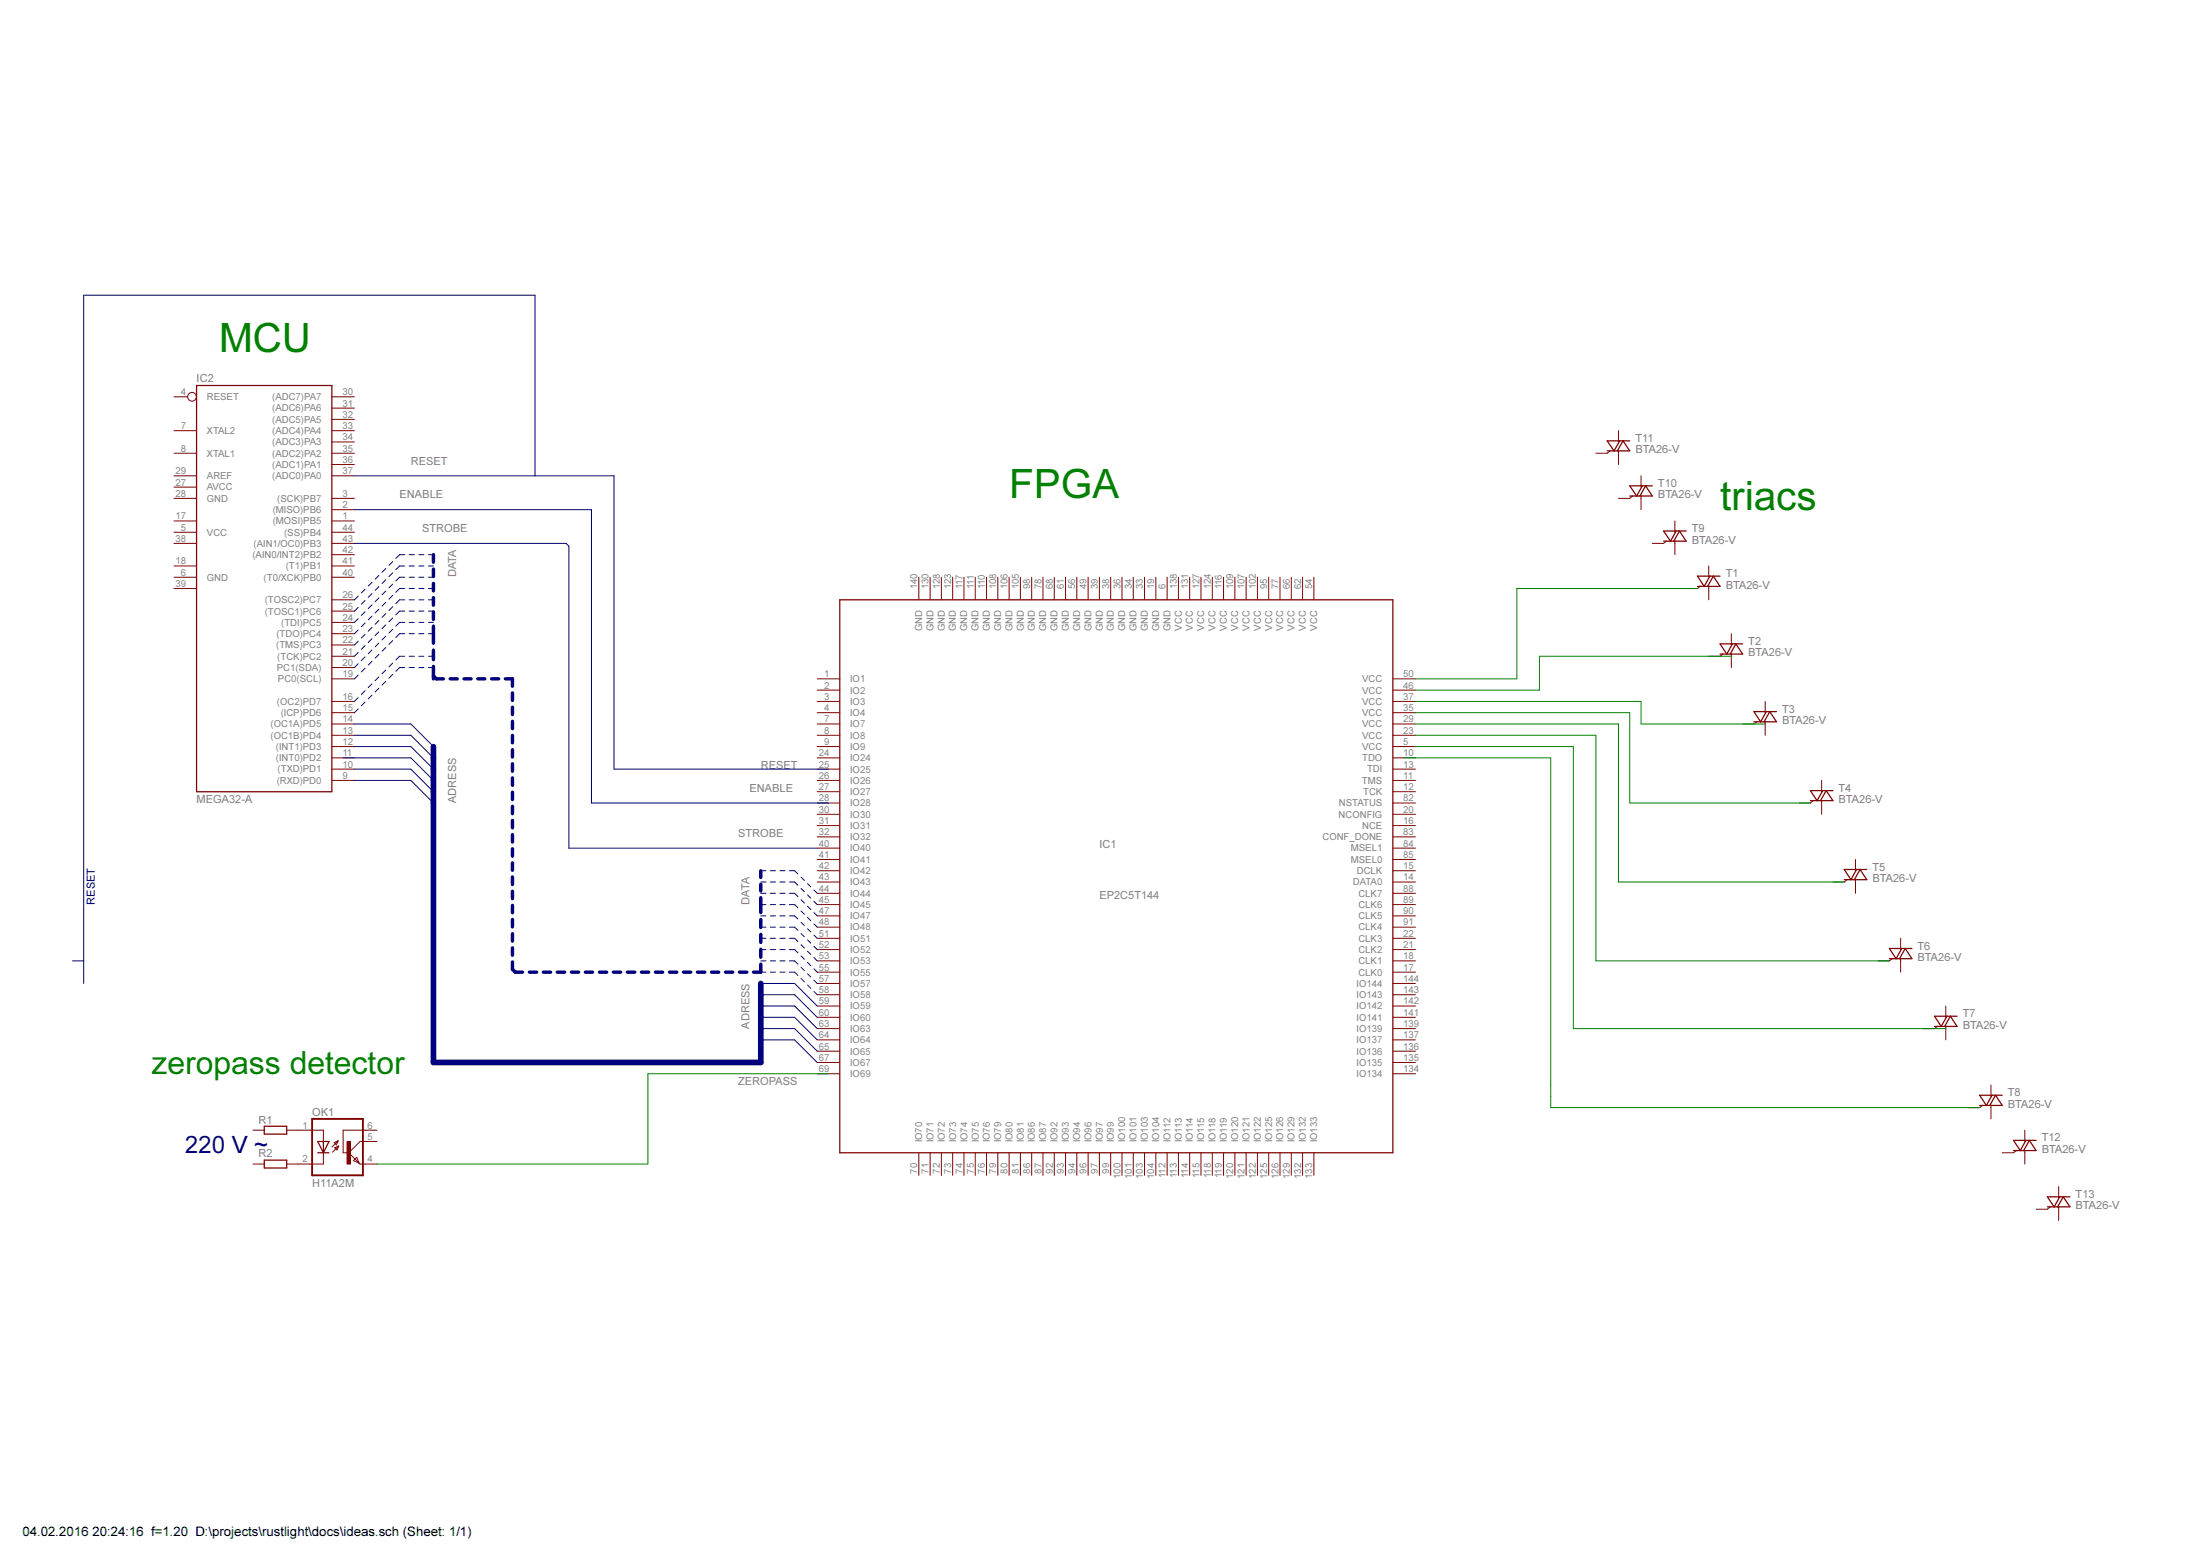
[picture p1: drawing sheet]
<svg xmlns="http://www.w3.org/2000/svg" width="594mm" height="420mm" viewBox="0 0 594 420" stroke-linecap="round" stroke-linejoin="round" font-family="sans-serif">
<g fill="none" stroke="#800000" stroke-width=".27">
<path d="M47 107.1h3.7M47 116.3h6.1M89.6 107.1h6.1M89.6 110.2h6.1M89.6 113.2h6.1M89.6 116.3h6.1M89.6 119.3h6.1M47 122.4h6.1M47 128.5h6.1M47 134.6h6.1M47 131.5h6.1M89.6 122.4h6.1"/>
<path d="M89.6 125.4h6.1M89.6 128.5h6.1M89.6 134.6h6.1M89.6 137.6h6.1M47 140.7h6.1M47 143.7h6.1M47 146.7h6.1M47 152.8h6.1M47 155.9h6.1M47 158.9h6.1M89.6 140.7h6.1M89.6 143.7h6.1"/>
<path d="M89.6 146.7h6.1M89.6 149.8h6.1M89.6 152.8h6.1M89.6 155.9h6.1M248.1 155.9v6.1M251.2 155.9v6.1M254.2 155.9v6.1M257.3 155.9v6.1M260.3 155.9v6.1M263.3 155.9v6.1M266.4 155.9v6.1M269.4 155.9v6.1"/>
<path d="M272.5 155.9v6.1M275.5 155.9v6.1M278.6 155.9v6.1M281.6 155.9v6.1M284.7 155.9v6.1M287.7 155.9v6.1M290.8 155.9v6.1M293.8 155.9v6.1M296.9 155.9v6.1M299.9 155.9v6.1M303 155.9v6.1M306 155.9v6.1"/>
<path d="M309.1 155.9v6.1M312.1 155.9v6.1M315.2 155.9v6.1M318.2 155.9v6.1M321.3 155.9v6.1M324.3 155.9v6.1M327.4 155.9v6.1M330.4 155.9v6.1M333.5 155.9v6.1M336.5 155.9v6.1M339.5 155.9v6.1M342.6 155.9v6.1"/>
<path d="M345.6 155.9v6.1M348.7 155.9v6.1M351.7 155.9v6.1M354.8 155.9v6.1M459.1 158.3l-.7 .6h-3.1M461.4 152.8v3.1M461.4 158.3v3.7M89.6 162h6.1M89.6 165h6.1M89.6 168.1h6.1M89.6 171.1h6.1M89.6 174.2h6.1"/>
<path d="M89.6 177.2h6.1M465.2 176.6l-.7 .6h-3.1M467.5 171.1v3.1M467.5 176.6v3.7M89.6 183.3h6.1M89.6 189.4h6.1M89.6 192.4h6.1M89.6 195.5h6.1M89.6 198.5h6.1M89.6 180.3h6.1M220.7 183.3h6.1M220.7 186.4h6.1"/>
<path d="M220.7 189.4h6.1M220.7 192.4h6.1M220.7 195.5h6.1M220.7 198.5h6.1M376.1 183.3h6.1M376.1 186.4h6.1M376.1 189.4h6.1M376.1 192.4h6.1M376.1 195.5h6.1M376.1 198.5h6.1M474.4 194.9l-.8 .6h-3M476.7 189.4v3"/>
<path d="M476.7 194.9v3.6M89.6 201.6h6.1M89.6 204.6h6.1M89.6 207.7h6.1M89.6 210.7h6.1M220.7 201.6h6.1M220.7 204.6h6.1M220.7 207.7h6.1M220.7 210.7h6.1M220.7 213.8h6.1M220.7 216.8h6.1M220.7 219.9h6.1"/>
<path d="M376.1 201.6h6.1M376.1 204.6h6.1M376.1 207.7h6.1M376.1 210.7h6.1M376.1 213.8h6.1M376.1 216.8h6.1M376.1 219.9h6.1M489.6 216.2l-.7 .6h-3.1M491.9 210.7v3.1M491.9 216.2v3.7M220.7 222.9h6.1M220.7 226h6.1"/>
<path d="M220.7 229h6.1M220.7 232.1h6.1M220.7 235.1h6.1M220.7 238.2h6.1M376.1 222.9h6.1M376.1 226h6.1M376.1 229h6.1M376.1 232.1h6.1M376.1 235.1h6.1M376.1 238.2h6.1M498.8 237.5l-.8 .7h-3M501 232.1v3"/>
<path d="M501 237.5v3.7M220.7 241.2h6.1M220.7 244.3h6.1M220.7 247.3h6.1M220.7 250.4h6.1M220.7 253.4h6.1M220.7 256.4h6.1M220.7 259.5h6.1M376.1 241.2h6.1M376.1 244.3h6.1M376.1 247.3h6.1M376.1 250.4h6.1"/>
<path d="M376.1 253.4h6.1M376.1 256.4h6.1M376.1 259.5h6.1M511 258.9l-.8 .6h-3.1M513.2 253.4v3M513.2 258.9v3.6M220.7 262.5h6.1M220.7 265.6h6.1M220.7 268.6h6.1M220.7 271.7h6.1M220.7 274.7h6.1M220.7 277.7h6.1"/>
<path d="M376.1 262.5h6.1M376.1 265.6h6.1M376.1 268.6h6.1M376.1 271.7h6.1M376.1 274.7h6.1M376.1 277.7h6.1M523.1 277.2l-.7 .5h-3.1M525.4 271.7v3M525.4 277.2v3.6M220.7 280.8h6.1M220.7 283.8h6.1M220.7 286.9h6.1"/>
<path d="M220.7 289.9h6.1M376.1 280.8h6.1M376.1 283.8h6.1M376.1 286.9h6.1M376.1 289.9h6.1M535.3 298.5l-.7 .6h-3.1M537.6 293v3M537.6 298.5v3.6M80.5 305.2h6.8v3M87.3 311.3v3h-6.8M90.2 308.5l1.1-.4-.5 1.1zM90.4 309.9l1.1-.4-.5 1z"/>
<path d="M91.3 308.1l-1.7 1.7M91.5 309.5l-1.7 1.6M98.8 314.3h3M98.8 308.2h3M101.8 305.2h-9.1v6.1h1.2M248.1 311.3v6.1M251.2 311.3v6.1M254.2 311.3v6.1M257.3 311.3v6.1M260.3 311.3v6.1M263.3 311.3v6.1M266.4 311.3v6.1"/>
<path d="M269.4 311.3v6.1M272.5 311.3v6.1M275.5 311.3v6.1M278.6 311.3v6.1M281.6 311.3v6.1M284.7 311.3v6.1M287.7 311.3v6.1M290.8 311.3v6.1M293.8 311.3v6.1M296.9 311.3v6.1M299.9 311.3v6.1M303 311.3v6.1"/>
<path d="M306 311.3v6.1M309.1 311.3v6.1M312.1 311.3v6.1M315.2 311.3v6.1M318.2 311.3v6.1M321.3 311.3v6.1M324.3 311.3v6.1M327.4 311.3v6.1M330.4 311.3v6.1M333.5 311.3v6.1M336.5 311.3v6.1M339.5 311.3v6.1"/>
<path d="M342.6 311.3v6.1M345.6 311.3v6.1M348.7 311.3v6.1M351.7 311.3v6.1M354.8 311.3v6.1"/>
<circle cx="51.9" cy="107.1" r="1.18"/>
</g>
<g fill="none" stroke="#800000" stroke-width=".34">
<path d="M53.1 104.1h36.5v109.7h-36.5zM458.4 158.3h6.1l-1.8-2.7-1.6 2.7M461.7 155.6l-1.5 2.7-1.8-2.7h6.1M226.8 162h149.3v149.3h-149.3zM464.5 176.6h6.1l-1.9-2.7-1.5 2.7M467.8 173.9l-1.5 2.7-1.8-2.7h6.1M473.6 194.9h6.1l-1.8-2.7-1.5 2.7M477 192.2l-1.6 2.7-1.8-2.7h6.1M488.9 216.2h6.1l-1.9-2.7-1.5 2.7M492.2 213.5l-1.5 2.7-1.8-2.7h6.1M498 237.5h6.1l-1.8-2.7-1.5 2.7M501.3 234.8l-1.5 2.7-1.8-2.7h6.1"/>
<path d="M510.2 258.9h6.1l-1.8-2.8-1.6 2.8M513.5 256.1l-1.5 2.8-1.8-2.8h6.1M522.4 277.2h6.1l-1.8-2.8-1.6 2.8M525.7 274.4l-1.5 2.8-1.8-2.8h6.1M534.6 298.5h6.1l-1.8-2.8-1.6 2.8M537.9 295.7l-1.5 2.8-1.8-2.8h6.1M85.8 311.3h3.1M85.8 308.2h3.1l-1.6 3.1zM87.3 308.2v3.1"/>
</g>
<path d="M84.3 302.1h13.7v15.3h-13.7z" fill="none" stroke="#800000" stroke-width=".51"/>
<path d="M93.7 308.2h1v6.1h-1z" fill-rule="evenodd" fill="#800000"/>
<g fill="none" stroke="#800000" stroke-width=".27">
<path d="M437 116.3v3M434.8 121.8l-.8 .6h-3.1M437 121.8v3.6M440.9 133.9l-.8 .7h-3.1M443.1 128.5v3M443.1 133.9v3.7M450 146.1l-.8 .6h-3M452.3 140.7v3M452.3 146.1v3.7M68.3 314.3h3.1M68.3 305.2h3.1M77.4 314.3h3.1"/>
<path d="M77.4 305.2h3.1M93.7 308.2h1v6.1h-1zM95.4 313.4l.9-.9 .6 1.5zM98.8 308.2h-1.6l-3 3.1 3 3h1.6M544.5 310.7l-.8 .6h-3M546.8 305.2v3M546.8 310.7v3.6M553.6 325.9l-.7 .6h-3.1M555.9 320.4v3.1M555.9 325.9v3.7"/>
</g>
<path d="M437.4 119l-1.5 2.8-1.9-2.8h6.1M434 121.8h6.1l-1.8-2.8-1.6 2.8M440.1 133.9h6.1l-1.8-2.7-1.6 2.7M443.5 131.2l-1.5 2.7-1.9-2.7h6.1M449.2 146.1h6.1l-1.8-2.7-1.5 2.7M452.6 143.4l-1.5 2.7-1.9-2.7h6.1M71.4 304.1h6v2.1h-6zM71.4 313.3h6v2.1h-6zM543.7 310.7h6.1l-1.8-2.8-1.5 2.8M547.1 307.9l-1.6 2.8-1.8-2.8h6.1M552.9 325.9h6.1l-1.9-2.7-1.5 2.7M556.2 323.2l-1.5 2.7-1.8-2.7h6.1" fill="none" stroke="#800000" stroke-width=".34"/>
<g fill="none" stroke="#000080" stroke-width=".27">
<path d="M95.7 128.5h70.1v79.2h57.9M95.7 137.6h64v79.2h64M144.5 128.5v-48.8h-121.9v185.9M95.7 146.7h57.2l.7 .8v81.5h67.1M98.6 159.1l-1 1M100.5 157.2l-1.1 1M102.3 158.4l-1 1M102.3 155.4l-1 1M104.2 156.5l-1 1.1M104.2 159.6l-1 1M104.2 153.5l-1 1M106 154.7l-1 1"/>
<path d="M106 157.7l-1 1M106 151.6l-1 1.1M109.3 152.8h-1.4l-1 1M109.3 155.9h-1.4l-1 1M109.3 158.9h-1.4l-1 1M109.3 149.8h-1.4l-1 1M110.5 152.8h1.4M110.5 155.9h1.4M110.5 158.9h1.4M110.5 149.8h1.4M113.1 152.8h1.4M113.1 155.9h1.4"/>
<path d="M113.1 158.9h1.4M113.1 149.8h1.4M115.7 152.8h1.3M115.7 155.9h1.3M115.7 158.9h1.3M115.7 149.8h1.3M96.7 164l-1 1M96.7 167l-1 1.1M96.7 170.1l-1 1M96.7 173.1l-1 1.1M96.7 176.2l-1 1M96.7 179.2l-1 1.1"/>
<path d="M96.7 161l-1 1M98.6 162.1l-1 1.1M98.6 165.2l-1 1M98.6 168.2l-1 1M98.6 171.3l-1 1M98.6 174.3l-1 1M98.6 177.4l-1 1M100.5 160.3l-1.1 1M100.5 163.3l-1.1 1M100.5 166.4l-1.1 1M100.5 169.4l-1.1 1M100.5 172.5l-1.1 1"/>
<path d="M100.5 175.5l-1.1 1M100.5 178.6l-1.1 1M102.3 161.5l-1 1M102.3 164.5l-1 1M102.3 167.6l-1 1M102.3 170.6l-1 1M102.3 173.7l-1 1M102.3 176.7l-1 1M104.2 162.6l-1 1.1M104.2 165.7l-1 1M104.2 168.7l-1 1.1M104.2 171.8l-1 1"/>
<path d="M104.2 174.8l-1 1.1M106 160.8l-1 1M106 163.8l-1 1M106 166.9l-1 1M106 169.9l-1 1M106 179.1l-1 1M106 173l-1 1M109.3 162h-1.4l-1 1M109.3 165h-1.4l-1 1M109.3 168.1h-1.4l-1 1M109.3 177.2h-1.4l-1 1M109.3 171.1h-1.4l-1 1"/>
<path d="M110.5 162h1.4M110.5 165h1.4M110.5 168.1h1.4M110.5 177.2h1.4M110.5 171.1h1.4M113.1 162h1.4M113.1 165h1.4M113.1 168.1h1.4M113.1 177.2h1.4M113.1 171.1h1.4M115.7 162h1.3M115.7 165h1.3"/>
<path d="M115.7 168.1h1.3M115.7 177.2h1.3M115.7 171.1h1.3M95.7 198.5h15.2l6.1 6.1M95.7 195.5h15.2l6.1 6.1M96.7 188.4l-1 1M96.7 191.4l-1 1M96.7 182.3l-1 1M98.6 186.5l-1 1M98.6 189.6l-1 1M98.6 180.4l-1 1M100.5 184.7l-1.1 1"/>
<path d="M100.5 187.7l-1.1 1M102.3 182.8l-1 1M102.3 185.8l-1 1.1M104.2 180.9l-1 1M104.2 184l-1 1M106 182.1l-1 1M109.3 180.3h-1.4l-1 1M110.5 180.3h1.4M113.1 180.3h1.4M115.7 180.3h1.3M92.7 204.6h18.2l6.1 6.1M95.7 210.7h15.2l6.1 6.1"/>
<path d="M95.7 207.7h15.2l6.1 6.1M95.7 201.6h15.2l6.1 6.1M205.4 238.2h1.4M205.4 235.1h1.4M208 238.2h1.4M208 235.1h1.4M210.6 238.2h1.4M210.6 235.1h1.4M213.2 238.2h1.4l.9 .9M213.2 235.1h1.4l.9 .9M216.3 239.9l.9 .9M216.3 236.9l.9 .8"/>
<path d="M218.1 238.6l.8 .9M19.6 259.5h3M205.4 241.2h1.4M205.4 247.3h1.4M205.4 250.4h1.4M205.4 253.4h1.4M205.4 256.4h1.4M205.4 244.3h1.4M205.4 259.5h1.4M208 241.2h1.4M208 247.3h1.4M208 250.4h1.4"/>
<path d="M208 253.4h1.4M208 256.4h1.4M208 244.3h1.4M208 259.5h1.4M210.6 241.2h1.4M210.6 247.3h1.4M210.6 250.4h1.4M210.6 253.4h1.4M210.6 256.4h1.4M210.6 244.3h1.4M210.6 259.5h1.4M213.2 241.2h1.4l.9 .9"/>
<path d="M213.2 247.3h1.4l.9 .9M213.2 250.4h1.4l.9 .8M213.2 253.4h1.4l.9 .9M213.2 256.4h1.4l.9 .9M213.2 244.3h1.4l.9 .9M213.2 259.5h1.4l.9 .8M216.3 243l.9 .8M216.3 249l.9 .9M216.3 252.1l.9 .8M216.3 255.1l.9 .9M216.3 258.1l.9 .9M216.3 246l.9 .9"/>
<path d="M218.1 241.6l.8 .9M218.1 244.7l.8 .9M218.1 250.8l.8 .8M218.1 253.8l.8 .9M218.1 256.8l.8 .9M218.1 259.9l.8 .9M218.1 247.7l.8 .9M219.8 243.4l.9 .9M219.8 246.4l.9 .9M219.8 252.5l.9 .9M219.8 255.5l.9 .9M219.8 258.6l.9 .9"/>
<path d="M219.8 240.3l.9 .9M219.8 249.5l.9 .9M205.4 277.7h9.2l6.1 6.1M205.4 274.7h9.2l6.1 6.1M205.4 271.7h9.2l6.1 6M205.4 268.6h9.2l6.1 6.1M205.4 265.6h9.2l6.1 6.1M205.4 262.5h1.4M208 262.5h1.4M210.6 262.5h1.4M213.2 262.5h1.4l.9 .9M216.3 264.2l.9 .9"/>
<path d="M216.3 261.2l.9 .9M218.1 266l.8 .9M218.1 262.9l.8 .9M219.8 261.6l.9 .9M219.8 267.7l.9 .9M219.8 264.7l.9 .9M205.4 280.8h9.2l6.1 6.1"/>
</g>
<path d="M117 201.6v85.3h88.4v-21.3" fill="none" stroke="#000080" stroke-width="1.5"/>
<g fill="none" stroke="#000080" stroke-width=".93">
<path d="M117 149.8v2M117 153.7v2M117 157.5v2.1M117 161.4v2M117 165.2v2.1M117 169.1v4.6M117 175.6v2.5M117 180v3.3M117 182.5l.8 .8h1.9M121.6 183.3h1.9M125.3 183.3h1.9M129 183.3h1.9"/>
<path d="M132.8 183.3h1.9M136.5 183.3h1.9v2M138.4 187.1v2M138.4 191v2M138.4 194.8v2M138.4 198.6v2M138.4 202.4v2M138.4 206.2v2M138.4 210.1v1.9M138.4 213.9v2M138.4 217.7v2M138.4 221.5v2"/>
<path d="M138.4 225.4v2M138.4 229.2v2M138.4 233v2M138.4 236.8v2M205.4 235.1v1.8M205.4 238.8v1.8M138.4 259.8v1.9l.7 .8h2M138.4 240.7v2M138.4 244.5v2M138.4 248.3v2M138.4 252.1v2M138.4 255.9v2"/>
<path d="M205.4 242.4v4M205.4 248.3v2.1M205.4 252.3v2.2M205.4 256.3v2.2M143 262.5h1.9M146.7 262.5h2M150.5 262.5h2M154.3 262.5h1.9M158.1 262.5h1.9M161.9 262.5h1.9M165.6 262.5h2M169.4 262.5h2"/>
<path d="M173.2 262.5h2M177 262.5h1.9M180.8 262.5h1.9M184.6 262.5h1.9M188.3 262.5h2M192.1 262.5h2M195.9 262.5h2M199.7 262.5h2M205.4 260.3v2.2h-1.9"/>
</g>
<path d="M458.4 158.9h-48.8v24.4h-27.4M467.5 177.2h-51.8v9.2h-33.5M382.2 189.4h60.9v6.1h33.6M382.2 195.5h54.8v42.7h61M382.2 192.4h57.9v24.4h48.8M382.2 198.5h48.7v61h79.3M379.2 204.6h39.6v94.5h115.8M382.2 201.6h42.6v76.1h100.6M223.7 289.9h-48.7v24.4h-73.2" fill="none" stroke="#008000" stroke-width=".27"/>
<g font-size="10.9" fill="#008000">
<text x="59.2" y="95">MCU</text>
<text x="272.5" y="134.6">FPGA</text>
<text x="464.5" y="137.6">triacs</text>
</g>
<text font-size="8.6" fill="#008000" x="40.9" y="289.9">zeropass detector</text>
<text font-size="6.4" fill="#000080" x="50" y="311.3">220 V ~</text>
<text font-size="3.6" x="6.1" y="414.7">04.02.2016 20:24:16 f=1.20 D:\projects\rustlight\docs\ideas.sch (Sheet: 1/1)</text>
<g font-size="3" fill="#808080">
<text x="53.1" y="103.2">IC2</text>
<text x="441.6" y="119.3">T11</text>
<text x="110.9" y="125.4">RESET</text>
<text x="441.6" y="122.4">BTA26-V</text>
<text x="447.7" y="131.5">T10</text>
<text x="107.9" y="134.6">ENABLE</text>
<text x="447.7" y="134.6">BTA26-V</text>
<text x="114" y="143.7">STROBE</text>
<text x="456.9" y="143.7">T9</text>
<text x="456.9" y="146.8">BTA26-V</text>
<text x="123.1" y="155.9" transform="rotate(-90 123.1 155.9)">DATA</text>
<text x="466" y="155.9">T1</text>
<text x="466" y="158.9">BTA26-V</text>
<text x="472.1" y="177.2">BTA26-V</text>
<text x="472.1" y="174.2">T2</text>
<text x="481.2" y="195.5">BTA26-V</text>
<text x="481.2" y="192.4">T3</text>
<text x="205.4" y="207.7">RESET</text>
<text x="202.4" y="213.8">ENABLE</text>
<text x="496.5" y="213.8">T4</text>
<text x="53.1" y="216.8">MEGA32-A</text>
<text x="123.1" y="216.8" transform="rotate(-90 123.1 216.8)">ADRESS</text>
<text x="496.5" y="216.8">BTA26-V</text>
<text x="199.3" y="226">STROBE</text>
<text x="296.9" y="229">IC1</text>
<text x="505.6" y="238.2">BTA26-V</text>
<text x="505.6" y="235.1">T5</text>
<text x="202.4" y="244.3" transform="rotate(-90 202.4 244.3)">DATA</text>
<text x="296.9" y="242.7">EP2C5T144</text>
<text x="517.8" y="256.4">T6</text>
<text x="517.8" y="259.5">BTA26-V</text>
<text x="530" y="274.7">T7</text>
<text x="202.4" y="277.7" transform="rotate(-90 202.4 277.7)">ADRESS</text>
<text x="530" y="277.7">BTA26-V</text>
<text x="199.3" y="293">ZEROPASS</text>
<text x="542.2" y="299.1">BTA26-V</text>
<text x="542.2" y="296">T8</text>
<text x="69.8" y="303.4">R1</text>
<text x="84.3" y="301.4">OK1</text>
<text x="551.3" y="311.3">BTA26-V</text>
<text x="551.3" y="308.2">T12</text>
<text x="69.8" y="312.5">R2</text>
<text x="84.3" y="320.4">H11A2M</text>
<text x="560.5" y="323.5">T13</text>
<text x="560.5" y="326.5">BTA26-V</text>
</g>
<text font-size="3" fill="#000080" x="25.6" y="244.3" transform="rotate(-90 25.6 244.3)">RESET</text>
<g font-size="2.6" fill="#808080">
<text x="48.8" y="106.7">4</text>
<text x="92.4" y="106.7">30</text>
<text x="55.9" y="108">RESET</text>
<text x="73.5" y="108">(ADC7)PA7</text>
<text x="73.5" y="111.1">(ADC6)PA6</text>
<text x="92.4" y="109.8">31</text>
<text x="92.4" y="112.8">32</text>
<text x="48.8" y="115.9">7</text>
<text x="55.9" y="117.2">XTAL2</text>
<text x="73.5" y="114.1">(ADC5)PA5</text>
<text x="73.5" y="117.2">(ADC4)PA4</text>
<text x="92.4" y="115.9">33</text>
<text x="92.4" y="118.9">34</text>
<text x="48.8" y="122">8</text>
<text x="55.9" y="123.3">XTAL1</text>
<text x="73.5" y="120.2">(ADC3)PA3</text>
<text x="73.5" y="123.3">(ADC2)PA2</text>
<text x="92.4" y="122">35</text>
<text x="92.4" y="125">36</text>
<text x="47.4" y="131.1">27</text>
<text x="47.4" y="128.1">29</text>
<text x="55.9" y="129.4">AREF</text>
<text x="73.5" y="126.3">(ADC1)PA1</text>
<text x="73.5" y="129.4">(ADC0)PA0</text>
<text x="92.4" y="128.1">37</text>
<text x="47.4" y="134.2">28</text>
<text x="55.9" y="135.5">GND</text>
<text x="55.9" y="132.4">AVCC</text>
<text x="74.9" y="135.5">(SCK)PB7</text>
<text x="92.4" y="134.2">3</text>
<text x="92.4" y="137.2">2</text>
<text x="47.4" y="140.2">17</text>
<text x="48.8" y="143.3">5</text>
<text x="73.7" y="138.5">(MISO)PB6</text>
<text x="73.7" y="141.6">(MOSI)PB5</text>
<text x="92.4" y="140.2">1</text>
<text x="92.4" y="143.3">44</text>
<text x="47.4" y="146.3">38</text>
<text x="55.9" y="144.6">VCC</text>
<text x="68.5" y="147.7">(AIN1/OC0)PB3</text>
<text x="76.7" y="144.6">(SS)PB4</text>
<text x="92.4" y="146.3">43</text>
<text x="92.4" y="149.4">42</text>
<text x="47.4" y="152.4">18</text>
<text x="48.8" y="155.4">6</text>
<text x="68.2" y="150.7">(AIN0/INT2)PB2</text>
<text x="77.2" y="153.8">(T1)PB1</text>
<text x="92.4" y="152.4">41</text>
<text x="92.4" y="155.4">40</text>
<text x="47.4" y="158.5">39</text>
<text x="55.9" y="156.8">GND</text>
<text x="71.2" y="156.8">(T0/XCK)PB0</text>
<text x="92.4" y="161.5">26</text>
<text x="247.7" y="159.2" transform="rotate(-90 247.7 159.2)">140</text>
<text x="250.7" y="159.2" transform="rotate(-90 250.7 159.2)">130</text>
<text x="253.8" y="159.2" transform="rotate(-90 253.8 159.2)">128</text>
<text x="256.8" y="159.2" transform="rotate(-90 256.8 159.2)">123</text>
<text x="259.9" y="159.2" transform="rotate(-90 259.9 159.2)">117</text>
<text x="262.9" y="159.2" transform="rotate(-90 262.9 159.2)">111</text>
<text x="266" y="159.2" transform="rotate(-90 266 159.2)">110</text>
<text x="269" y="159.2" transform="rotate(-90 269 159.2)">108</text>
<text x="272.1" y="159.2" transform="rotate(-90 272.1 159.2)">106</text>
<text x="275.1" y="159.2" transform="rotate(-90 275.1 159.2)">105</text>
<text x="278.2" y="159.2" transform="rotate(-90 278.2 159.2)">98</text>
<text x="281.2" y="159.2" transform="rotate(-90 281.2 159.2)">78</text>
<text x="284.3" y="159.2" transform="rotate(-90 284.3 159.2)">68</text>
<text x="287.3" y="159.2" transform="rotate(-90 287.3 159.2)">61</text>
<text x="290.4" y="159.2" transform="rotate(-90 290.4 159.2)">56</text>
<text x="293.4" y="159.2" transform="rotate(-90 293.4 159.2)">49</text>
<text x="296.5" y="159.2" transform="rotate(-90 296.5 159.2)">39</text>
<text x="299.5" y="159.2" transform="rotate(-90 299.5 159.2)">38</text>
<text x="302.5" y="159.2" transform="rotate(-90 302.5 159.2)">36</text>
<text x="305.6" y="159.2" transform="rotate(-90 305.6 159.2)">34</text>
<text x="308.6" y="159.2" transform="rotate(-90 308.6 159.2)">33</text>
<text x="311.7" y="159.2" transform="rotate(-90 311.7 159.2)">19</text>
<text x="314.7" y="159.2" transform="rotate(-90 314.7 159.2)">6</text>
<text x="317.8" y="159.2" transform="rotate(-90 317.8 159.2)">138</text>
<text x="320.8" y="159.2" transform="rotate(-90 320.8 159.2)">131</text>
<text x="323.9" y="159.2" transform="rotate(-90 323.9 159.2)">127</text>
<text x="326.9" y="159.2" transform="rotate(-90 326.9 159.2)">124</text>
<text x="330" y="159.2" transform="rotate(-90 330 159.2)">116</text>
<text x="333" y="159.2" transform="rotate(-90 333 159.2)">109</text>
<text x="336.1" y="159.2" transform="rotate(-90 336.1 159.2)">107</text>
<text x="339.1" y="159.2" transform="rotate(-90 339.1 159.2)">102</text>
<text x="342.2" y="159.2" transform="rotate(-90 342.2 159.2)">95</text>
<text x="345.2" y="159.2" transform="rotate(-90 345.2 159.2)">77</text>
<text x="348.3" y="159.2" transform="rotate(-90 348.3 159.2)">66</text>
<text x="351.3" y="159.2" transform="rotate(-90 351.3 159.2)">62</text>
<text x="354.4" y="159.2" transform="rotate(-90 354.4 159.2)">54</text>
<text x="71.5" y="162.9">(TOSC2)PC7</text>
<text x="71.5" y="165.9">(TOSC1)PC6</text>
<text x="92.4" y="164.6">25</text>
<text x="92.4" y="167.6">24</text>
<text x="74.6" y="172">(TDO)PC4</text>
<text x="75.9" y="169">(TDI)PC5</text>
<text x="92.4" y="170.7">23</text>
<text x="92.4" y="173.7">22</text>
<text x="249" y="170.5" transform="rotate(-90 249 170.5)">GND</text>
<text x="252" y="170.5" transform="rotate(-90 252 170.5)">GND</text>
<text x="255.1" y="170.5" transform="rotate(-90 255.1 170.5)">GND</text>
<text x="258.1" y="170.5" transform="rotate(-90 258.1 170.5)">GND</text>
<text x="261.2" y="170.5" transform="rotate(-90 261.2 170.5)">GND</text>
<text x="264.2" y="170.5" transform="rotate(-90 264.2 170.5)">GND</text>
<text x="267.3" y="170.5" transform="rotate(-90 267.3 170.5)">GND</text>
<text x="270.3" y="170.5" transform="rotate(-90 270.3 170.5)">GND</text>
<text x="273.4" y="170.5" transform="rotate(-90 273.4 170.5)">GND</text>
<text x="276.4" y="170.5" transform="rotate(-90 276.4 170.5)">GND</text>
<text x="279.5" y="170.5" transform="rotate(-90 279.5 170.5)">GND</text>
<text x="282.5" y="170.5" transform="rotate(-90 282.5 170.5)">GND</text>
<text x="285.6" y="170.5" transform="rotate(-90 285.6 170.5)">GND</text>
<text x="288.6" y="170.5" transform="rotate(-90 288.6 170.5)">GND</text>
<text x="291.7" y="170.5" transform="rotate(-90 291.7 170.5)">GND</text>
<text x="294.7" y="170.5" transform="rotate(-90 294.7 170.5)">GND</text>
<text x="297.8" y="170.5" transform="rotate(-90 297.8 170.5)">GND</text>
<text x="300.8" y="170.5" transform="rotate(-90 300.8 170.5)">GND</text>
<text x="303.9" y="170.5" transform="rotate(-90 303.9 170.5)">GND</text>
<text x="306.9" y="170.5" transform="rotate(-90 306.9 170.5)">GND</text>
<text x="310" y="170.5" transform="rotate(-90 310 170.5)">GND</text>
<text x="313" y="170.5" transform="rotate(-90 313 170.5)">GND</text>
<text x="316.1" y="170.5" transform="rotate(-90 316.1 170.5)">GND</text>
<text x="319.1" y="170.3" transform="rotate(-90 319.1 170.3)">VCC</text>
<text x="322.1" y="170.3" transform="rotate(-90 322.1 170.3)">VCC</text>
<text x="325.2" y="170.3" transform="rotate(-90 325.2 170.3)">VCC</text>
<text x="328.2" y="170.3" transform="rotate(-90 328.2 170.3)">VCC</text>
<text x="331.3" y="170.3" transform="rotate(-90 331.3 170.3)">VCC</text>
<text x="334.3" y="170.3" transform="rotate(-90 334.3 170.3)">VCC</text>
<text x="337.4" y="170.3" transform="rotate(-90 337.4 170.3)">VCC</text>
<text x="340.4" y="170.3" transform="rotate(-90 340.4 170.3)">VCC</text>
<text x="343.5" y="170.3" transform="rotate(-90 343.5 170.3)">VCC</text>
<text x="346.5" y="170.3" transform="rotate(-90 346.5 170.3)">VCC</text>
<text x="349.6" y="170.3" transform="rotate(-90 349.6 170.3)">VCC</text>
<text x="352.6" y="170.3" transform="rotate(-90 352.6 170.3)">VCC</text>
<text x="355.7" y="170.3" transform="rotate(-90 355.7 170.3)">VCC</text>
<text x="74.6" y="175.1">(TMS)PC3</text>
<text x="74.9" y="178.1">(TCK)PC2</text>
<text x="92.4" y="176.8">21</text>
<text x="92.4" y="179.8">20</text>
<text x="74.8" y="181.2">PC1(SDA)</text>
<text x="75.1" y="184.2">PC0(SCL)</text>
<text x="92.4" y="182.9">19</text>
<text x="222.5" y="182.9">1</text>
<text x="222.5" y="185.9">2</text>
<text x="229.6" y="184.2">IO1</text>
<text x="367.8" y="184.2">VCC</text>
<text x="378.9" y="185.9">46</text>
<text x="378.9" y="182.9">50</text>
<text x="74.8" y="190.3">(OC2)PD7</text>
<text x="92.4" y="189">16</text>
<text x="222.5" y="189">3</text>
<text x="229.6" y="187.3">IO2</text>
<text x="229.6" y="190.3">IO3</text>
<text x="367.8" y="190.3">VCC</text>
<text x="367.8" y="187.3">VCC</text>
<text x="378.9" y="189">37</text>
<text x="73.1" y="196.4">(OC1A)PD5</text>
<text x="75.8" y="193.3">(ICP)PD6</text>
<text x="92.4" y="195.1">14</text>
<text x="92.4" y="192">15</text>
<text x="222.5" y="192">4</text>
<text x="222.5" y="195.1">7</text>
<text x="229.6" y="193.4">IO4</text>
<text x="229.6" y="196.4">IO7</text>
<text x="367.8" y="196.4">VCC</text>
<text x="367.8" y="193.3">VCC</text>
<text x="378.9" y="195.1">29</text>
<text x="378.9" y="192">35</text>
<text x="73.1" y="199.4">(OC1B)PD4</text>
<text x="74.5" y="202.5">(INT1)PD3</text>
<text x="92.4" y="201.2">12</text>
<text x="92.4" y="198.1">13</text>
<text x="222.5" y="198.1">8</text>
<text x="222.5" y="201.2">9</text>
<text x="229.6" y="199.5">IO8</text>
<text x="229.6" y="202.5">IO9</text>
<text x="367.8" y="202.5">VCC</text>
<text x="367.8" y="199.4">VCC</text>
<text x="378.9" y="201.2">5</text>
<text x="378.9" y="198.1">23</text>
<text x="74.5" y="205.5">(INT0)PD2</text>
<text x="75" y="208.6">(TXD)PD1</text>
<text x="92.4" y="207.3">10</text>
<text x="92.4" y="204.2">11</text>
<text x="221.1" y="204.2">24</text>
<text x="221.1" y="207.3">25</text>
<text x="229.6" y="205.6">IO24</text>
<text x="229.6" y="208.6">IO25</text>
<text x="367.8" y="205.5">TDO</text>
<text x="369.1" y="208.6">TDI</text>
<text x="378.9" y="207.3">13</text>
<text x="378.9" y="204.2">10</text>
<text x="74.7" y="211.6">(RXD)PD0</text>
<text x="92.4" y="210.3">9</text>
<text x="221.1" y="210.3">26</text>
<text x="221.1" y="213.4">27</text>
<text x="229.6" y="211.7">IO26</text>
<text x="229.6" y="214.7">IO27</text>
<text x="367.8" y="211.6">TMS</text>
<text x="368.1" y="214.7">TCK</text>
<text x="378.9" y="213.4">12</text>
<text x="378.9" y="210.3">11</text>
<text x="221.1" y="216.4">28</text>
<text x="221.1" y="219.5">30</text>
<text x="229.6" y="217.7">IO28</text>
<text x="229.6" y="220.8">IO30</text>
<text x="361.5" y="220.8">NCONFIG</text>
<text x="361.6" y="217.7">NSTATUS</text>
<text x="378.9" y="219.5">20</text>
<text x="378.9" y="216.4">82</text>
<text x="221.1" y="222.5">31</text>
<text x="221.1" y="225.6">32</text>
<text x="229.6" y="223.8">IO31</text>
<text x="229.6" y="226.9">IO32</text>
<text x="357.1" y="226.9">CONF_DONE</text>
<text x="367.8" y="223.8">NCE</text>
<text x="378.9" y="225.6">83</text>
<text x="378.9" y="222.5">16</text>
<text x="221.1" y="228.6">40</text>
<text x="221.1" y="231.6">41</text>
<text x="229.6" y="229.9">IO40</text>
<text x="229.6" y="233">IO41</text>
<text x="364.8" y="233">MSEL0</text>
<text x="364.8" y="229.9">MSEL1</text>
<text x="378.9" y="231.6">85</text>
<text x="378.9" y="228.6">84</text>
<text x="221.1" y="234.7">42</text>
<text x="221.1" y="237.7">43</text>
<text x="229.6" y="236">IO42</text>
<text x="229.6" y="239.1">IO43</text>
<text x="365.3" y="239.1">DATA0</text>
<text x="366.4" y="236">DCLK</text>
<text x="378.9" y="237.7">14</text>
<text x="378.9" y="234.7">15</text>
<text x="221.1" y="240.8">44</text>
<text x="221.1" y="243.8">45</text>
<text x="229.6" y="242.1">IO44</text>
<text x="229.6" y="245.2">IO45</text>
<text x="366.8" y="245.2">CLK6</text>
<text x="366.8" y="242.1">CLK7</text>
<text x="378.9" y="243.8">89</text>
<text x="378.9" y="240.8">88</text>
<text x="221.1" y="246.8">47</text>
<text x="221.1" y="249.9">48</text>
<text x="229.6" y="248.2">IO47</text>
<text x="229.6" y="251.2">IO48</text>
<text x="366.8" y="251.2">CLK4</text>
<text x="366.8" y="248.2">CLK5</text>
<text x="378.9" y="249.9">91</text>
<text x="378.9" y="246.8">90</text>
<text x="221.1" y="252.9">51</text>
<text x="221.1" y="256">52</text>
<text x="229.6" y="254.3">IO51</text>
<text x="229.6" y="257.3">IO52</text>
<text x="366.8" y="257.3">CLK2</text>
<text x="366.8" y="254.3">CLK3</text>
<text x="378.9" y="256">21</text>
<text x="378.9" y="252.9">22</text>
<text x="221.1" y="259">53</text>
<text x="221.1" y="262.1">55</text>
<text x="229.6" y="260.4">IO53</text>
<text x="229.6" y="263.4">IO55</text>
<text x="366.8" y="263.4">CLK0</text>
<text x="366.8" y="260.4">CLK1</text>
<text x="378.9" y="262.1">17</text>
<text x="378.9" y="259">18</text>
<text x="221.1" y="265.1">57</text>
<text x="221.1" y="268.2">58</text>
<text x="229.6" y="266.5">IO57</text>
<text x="229.6" y="269.5">IO58</text>
<text x="366.3" y="269.5">IO143</text>
<text x="366.3" y="266.5">IO144</text>
<text x="378.9" y="268.2">143</text>
<text x="378.9" y="265.1">144</text>
<text x="221.1" y="271.2">59</text>
<text x="221.1" y="274.3">60</text>
<text x="229.6" y="272.6">IO59</text>
<text x="229.6" y="275.6">IO60</text>
<text x="366.3" y="275.6">IO141</text>
<text x="366.3" y="272.6">IO142</text>
<text x="378.9" y="274.3">141</text>
<text x="378.9" y="271.2">142</text>
<text x="221.1" y="277.3">63</text>
<text x="221.1" y="280.4">64</text>
<text x="229.6" y="278.7">IO63</text>
<text x="229.6" y="281.7">IO64</text>
<text x="366.3" y="281.7">IO137</text>
<text x="366.3" y="278.7">IO139</text>
<text x="378.9" y="280.4">137</text>
<text x="378.9" y="277.3">139</text>
<text x="221.1" y="283.4">65</text>
<text x="221.1" y="286.5">67</text>
<text x="229.6" y="284.8">IO65</text>
<text x="229.6" y="287.8">IO67</text>
<text x="366.3" y="287.8">IO135</text>
<text x="366.3" y="284.8">IO136</text>
<text x="378.9" y="286.5">135</text>
<text x="378.9" y="283.4">136</text>
<text x="221.1" y="289.5">69</text>
<text x="229.6" y="290.9">IO69</text>
<text x="366.3" y="290.9">IO134</text>
<text x="378.9" y="289.5">134</text>
<text x="81.7" y="304.8">1</text>
<text x="99.2" y="304.8">6</text>
<text x="99.2" y="307.8">5</text>
<text x="249" y="308.5" transform="rotate(-90 249 308.5)">IO70</text>
<text x="252.1" y="308.5" transform="rotate(-90 252.1 308.5)">IO71</text>
<text x="255.1" y="308.5" transform="rotate(-90 255.1 308.5)">IO72</text>
<text x="258.2" y="308.5" transform="rotate(-90 258.2 308.5)">IO73</text>
<text x="261.2" y="308.5" transform="rotate(-90 261.2 308.5)">IO74</text>
<text x="264.3" y="308.5" transform="rotate(-90 264.3 308.5)">IO75</text>
<text x="267.3" y="308.5" transform="rotate(-90 267.3 308.5)">IO76</text>
<text x="270.4" y="308.5" transform="rotate(-90 270.4 308.5)">IO79</text>
<text x="273.4" y="308.5" transform="rotate(-90 273.4 308.5)">IO80</text>
<text x="276.4" y="308.5" transform="rotate(-90 276.4 308.5)">IO81</text>
<text x="279.5" y="308.5" transform="rotate(-90 279.5 308.5)">IO86</text>
<text x="282.5" y="308.5" transform="rotate(-90 282.5 308.5)">IO87</text>
<text x="285.6" y="308.5" transform="rotate(-90 285.6 308.5)">IO92</text>
<text x="288.6" y="308.5" transform="rotate(-90 288.6 308.5)">IO93</text>
<text x="291.7" y="308.5" transform="rotate(-90 291.7 308.5)">IO94</text>
<text x="294.7" y="308.5" transform="rotate(-90 294.7 308.5)">IO96</text>
<text x="297.8" y="308.5" transform="rotate(-90 297.8 308.5)">IO97</text>
<text x="300.8" y="308.5" transform="rotate(-90 300.8 308.5)">IO99</text>
<text x="303.9" y="308.5" transform="rotate(-90 303.9 308.5)">IO100</text>
<text x="306.9" y="308.5" transform="rotate(-90 306.9 308.5)">IO101</text>
<text x="310" y="308.5" transform="rotate(-90 310 308.5)">IO103</text>
<text x="313" y="308.5" transform="rotate(-90 313 308.5)">IO104</text>
<text x="316.1" y="308.5" transform="rotate(-90 316.1 308.5)">IO112</text>
<text x="319.1" y="308.5" transform="rotate(-90 319.1 308.5)">IO113</text>
<text x="322.1" y="308.5" transform="rotate(-90 322.1 308.5)">IO114</text>
<text x="325.2" y="308.5" transform="rotate(-90 325.2 308.5)">IO115</text>
<text x="328.2" y="308.5" transform="rotate(-90 328.2 308.5)">IO118</text>
<text x="331.3" y="308.5" transform="rotate(-90 331.3 308.5)">IO119</text>
<text x="334.3" y="308.5" transform="rotate(-90 334.3 308.5)">IO120</text>
<text x="337.4" y="308.5" transform="rotate(-90 337.4 308.5)">IO121</text>
<text x="340.4" y="308.5" transform="rotate(-90 340.4 308.5)">IO122</text>
<text x="343.5" y="308.5" transform="rotate(-90 343.5 308.5)">IO125</text>
<text x="346.5" y="308.5" transform="rotate(-90 346.5 308.5)">IO126</text>
<text x="349.6" y="308.5" transform="rotate(-90 349.6 308.5)">IO129</text>
<text x="352.6" y="308.5" transform="rotate(-90 352.6 308.5)">IO132</text>
<text x="355.7" y="308.5" transform="rotate(-90 355.7 308.5)">IO133</text>
<text x="81.7" y="313.9">2</text>
<text x="99.2" y="313.9">4</text>
<text x="247.7" y="316.9" transform="rotate(-90 247.7 316.9)">70</text>
<text x="250.7" y="316.9" transform="rotate(-90 250.7 316.9)">71</text>
<text x="253.8" y="316.9" transform="rotate(-90 253.8 316.9)">72</text>
<text x="256.8" y="316.9" transform="rotate(-90 256.8 316.9)">73</text>
<text x="259.9" y="316.9" transform="rotate(-90 259.9 316.9)">74</text>
<text x="262.9" y="316.9" transform="rotate(-90 262.9 316.9)">75</text>
<text x="266" y="316.9" transform="rotate(-90 266 316.9)">76</text>
<text x="269" y="316.9" transform="rotate(-90 269 316.9)">79</text>
<text x="272.1" y="316.9" transform="rotate(-90 272.1 316.9)">80</text>
<text x="275.1" y="316.9" transform="rotate(-90 275.1 316.9)">81</text>
<text x="278.2" y="316.9" transform="rotate(-90 278.2 316.9)">86</text>
<text x="281.2" y="316.9" transform="rotate(-90 281.2 316.9)">87</text>
<text x="284.3" y="316.9" transform="rotate(-90 284.3 316.9)">92</text>
<text x="287.3" y="316.9" transform="rotate(-90 287.3 316.9)">93</text>
<text x="290.4" y="316.9" transform="rotate(-90 290.4 316.9)">94</text>
<text x="293.4" y="316.9" transform="rotate(-90 293.4 316.9)">96</text>
<text x="296.5" y="316.9" transform="rotate(-90 296.5 316.9)">97</text>
<text x="299.5" y="316.9" transform="rotate(-90 299.5 316.9)">99</text>
<text x="302.5" y="318.4" transform="rotate(-90 302.5 318.4)">100</text>
<text x="305.6" y="318.4" transform="rotate(-90 305.6 318.4)">101</text>
<text x="308.6" y="318.4" transform="rotate(-90 308.6 318.4)">103</text>
<text x="311.7" y="318.4" transform="rotate(-90 311.7 318.4)">104</text>
<text x="314.7" y="318.2" transform="rotate(-90 314.7 318.2)">112</text>
<text x="317.8" y="318.2" transform="rotate(-90 317.8 318.2)">113</text>
<text x="320.8" y="318.2" transform="rotate(-90 320.8 318.2)">114</text>
<text x="323.9" y="318.2" transform="rotate(-90 323.9 318.2)">115</text>
<text x="326.9" y="318.2" transform="rotate(-90 326.9 318.2)">118</text>
<text x="330" y="318.2" transform="rotate(-90 330 318.2)">119</text>
<text x="333" y="318.4" transform="rotate(-90 333 318.4)">120</text>
<text x="336.1" y="318.4" transform="rotate(-90 336.1 318.4)">121</text>
<text x="339.1" y="318.4" transform="rotate(-90 339.1 318.4)">122</text>
<text x="342.2" y="318.4" transform="rotate(-90 342.2 318.4)">125</text>
<text x="345.2" y="318.4" transform="rotate(-90 345.2 318.4)">126</text>
<text x="348.3" y="318.4" transform="rotate(-90 348.3 318.4)">129</text>
<text x="351.3" y="318.4" transform="rotate(-90 351.3 318.4)">132</text>
<text x="354.4" y="318.4" transform="rotate(-90 354.4 318.4)">133</text>
</g>
</svg>
